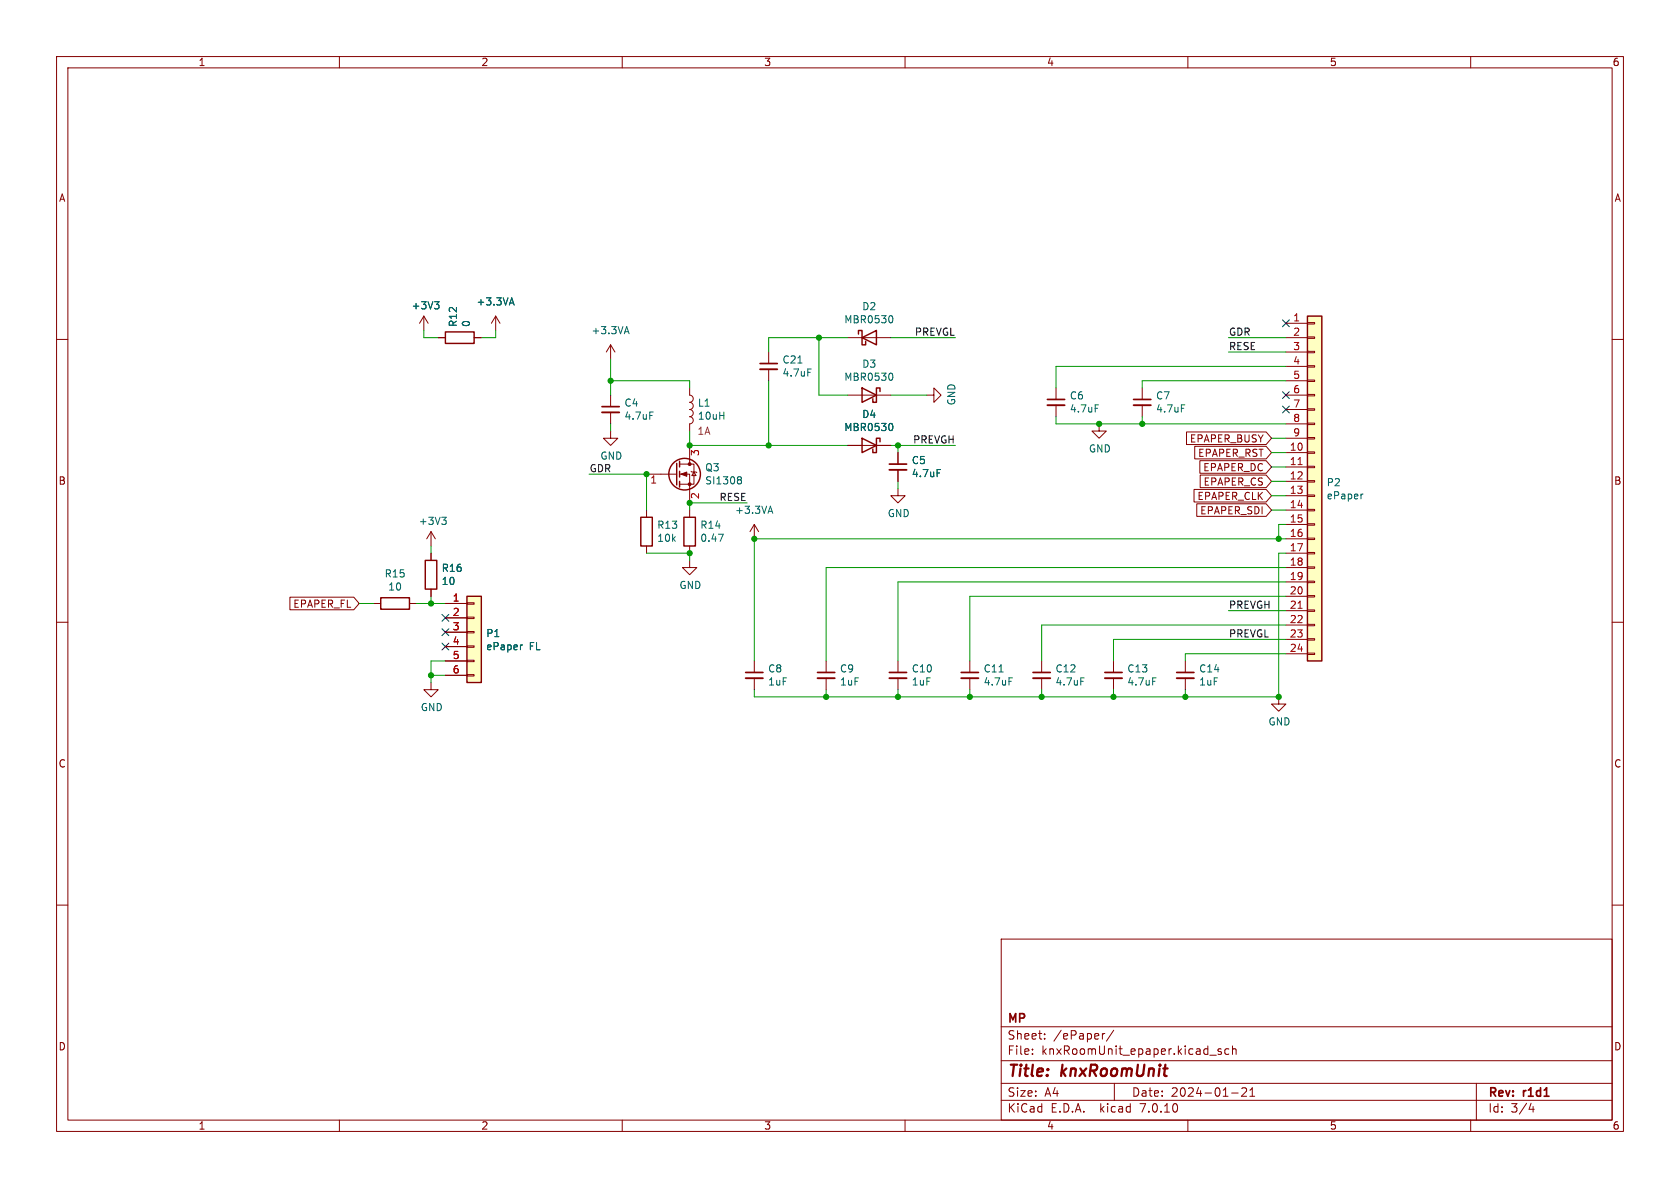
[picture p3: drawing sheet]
<svg xmlns="http://www.w3.org/2000/svg" width="297mm" height="210mm" viewBox="0 0 297 210" stroke-linecap="round" stroke-linejoin="round" font-family="sans-serif">
<g fill="none" stroke="#840000" stroke-width=".18">
<path d="M10 10h277v190h-277zM12 12h273v186h-273zM60 10v2M110 10v2M160 10v2M210 10v2M260 10v2M10 60h2M74.9 55.9l-.7 1.3M74.9 55.9v2.5M74.9 55.9l.8 1.3M77.5 59.7h1.2"/>
<path d="M83.8 59.7h1.3M87.6 55.9l-.7 1.3M87.6 55.9v2.5M87.6 55.9l.8 1.3M149.9 59.7h7.6M227.3 57.2h3.8M227.3 59.7h3.8M231.1 59.6h1.3v.2h-1.3zM231.1 57h1.3v.3h-1.3zM285 60h2M107.9 76.2v1.3h1.3l-1.3 1.2-1.2-1.2h1.2M107.9 61l-.7 1.2"/>
<path d="M107.9 61v2.5M107.9 69.9v2M107.9 72.9v2M107.9 61l.8 1.2M121.9 68.6v1.3a.64 .64 0 0 1 .7 .6 .64 .64 0 0 1-.7 .6 .64 .64 0 0 1 .7 .7 .64 .64 0 0 1-.7 .6 .64 .64 0 0 1 .7 .6 .64 .64 0 0 1-.7 .7 .64 .64 0 0 1 .7 .6 .64 .64 0 0 1-.7 .6v1.3M121.9 78.7v3.3M135.9 62.2v2.1M135.9 65.3v2M149.9 69.9h7.6M149.9 78.7h7.6M163.8 69.9h1.3v-1.3l1.3 1.3-1.3 1.2v-1.2M186.7 68.6v2"/>
<path d="M186.7 71.6v2.1M194.3 74.9v1.3h1.3l-1.3 1.3-1.3-1.3h1.3M201.9 68.6v2M201.9 71.6v2.1M209.8 76.4h14l1 1.1-1 1.1h-14zM211.2 78.9h12.6l1 1.1-1 1.1h-12.6zM227.3 62.2h3.8M227.3 64.8h3.8M227.3 67.3h3.8M227.3 69.9h3.8M227.3 72.4h3.8M227.3 74.9h3.8"/>
<path d="M227.3 77.5h3.8M231.1 79.9h1.3v.2h-1.3zM231.1 77.3h1.3v.3h-1.3zM231.1 74.8h1.3v.3h-1.3zM231.1 72.3h1.3v.2h-1.3zM231.1 69.7h1.3v.3h-1.3zM231.1 67.2h1.3v.2h-1.3zM231.1 64.6h1.3v.3h-1.3zM231.1 62.1h1.3v.3h-1.3zM76.2 94l-.8 1.3M76.2 94v2.5M76.2 97.8v1.3"/>
<path d="M76.2 94l.8 1.3M114.3 83.8h5.3M114.3 90.2v1.2M114.3 96.5v1.3M120.1 83.8h1.8v5.1M120.1 82h2.6v3.6h-2.6M121.9 99.1v1.2h1.3l-1.3 1.3-1.3-1.3h1.3M121.9 90.2v1.2M121.9 96.5v1.3M122.2 83.3l.1 .1h.8l.1 .2M122.7 83.4l.4 .7h-.8zM133.3 92.7l-.7 1.3"/>
<path d="M133.3 92.7v2.6M133.3 92.7l.8 1.3M158.7 86.4v1.2h1.3l-1.3 1.3-1.2-1.3h1.2M158.7 80v2M158.7 83.1v2M211.1 86.5h12.7l1 1.1-1 1.1h-12.7zM211.6 89.1h12.2l1 1.1-1 1.1h-12.2zM212.1 81.4h11.7l1 1.2-1 1.1h-11.7zM212.2 84h11.6l1 1.1-1 1.1h-11.6zM227.3 80h3.8M227.3 82.6h3.8M227.3 85.1h3.8"/>
<path d="M227.3 87.6h3.8M227.3 90.2h3.8M227.3 92.7h3.8M227.3 95.3h3.8M227.3 97.8h3.8M231.1 97.7h1.3v.2h-1.3zM231.1 95.1h1.3v.3h-1.3zM231.1 92.6h1.3v.2h-1.3zM231.1 90h1.3v.3h-1.3zM231.1 87.5h1.3v.3h-1.3zM231.1 85h1.3v.2h-1.3zM231.1 82.4h1.3v.3h-1.3z"/>
<path d="M10 110h2M51.3 105.6h11.2l1 1.1-1 1.1h-11.2zM66 106.7h1.3M72.4 106.7h1.3M76.2 104.1v1.3M78.7 106.7h3.8M78.7 109.2h3.8M78.7 111.8h3.8M78.7 114.3h3.8M78.7 116.8h3.8M78.7 119.4h3.8M82.5 119.3h1.3v.2h-1.3z"/>
<path d="M82.5 116.7h1.3v.3h-1.3zM82.5 114.2h1.3v.2h-1.3zM82.5 111.6h1.3v.3h-1.3zM82.5 109.1h1.3v.2h-1.3zM82.5 106.6h1.3v.2h-1.3zM133.3 116.8v2.1M133.3 119.9v2M146 116.8v2.1M146 119.9v2M158.7 116.8v2.1M158.7 119.9v2M171.4 116.8v2.1"/>
<path d="M171.4 119.9v2M184.1 116.8v2.1M184.1 119.9v2M196.8 116.8v2.1M196.8 119.9v2M209.5 116.8v2.1M209.5 119.9v2M227.3 100.3h3.8M227.3 102.9h3.8M227.3 105.4h3.8M227.3 108h3.8M227.3 110.5h3.8"/>
<path d="M227.3 113h3.8M227.3 115.6h3.8M231.1 115.4h1.3v.3h-1.3zM231.1 112.9h1.3v.3h-1.3zM231.1 110.4h1.3v.2h-1.3zM231.1 107.8h1.3v.3h-1.3zM231.1 105.3h1.3v.2h-1.3zM231.1 102.7h1.3v.3h-1.3zM231.1 100.2h1.3v.3h-1.3zM285 110h2M76.2 120.7v1.2h1.3l-1.3 1.3-1.3-1.3h1.3M226.1 123.2v1.3h1.2l-1.2 1.2-1.3-1.2h1.3"/>
<path d="M10 160h2M285 160h2M177 166h108v32h-108zM60 198v2M110 198v2M160 198v2M177 194.5h108M177 191.5h108M177 187.5h108M177 181.5h108M182.5 186.3v.1M182.5 185.5v.1"/>
<path d="M184.7 183.6v.1M184.7 182.8v.1M195.3 182.7l-.3 .1-.1 .2M196.9 182.1l-1.3 2M197 191.5v3M210 198v2M213.9 186.5h1.1M215.9 185.5l-.4-.1-.2 .2 .1 .2 .5 .2v.3h-.6M217.2 185.5l-.4-.1-.3 .3v.4l.2 .2h.5M217.7 193.2h1.2M217.9 185.5l.2-.1 .4 .1v.9M217.9 184.9v1.5"/>
<path d="M219.5 192.4l.6-.1 .2 .1 .1 .3-.9 1.1h.9M221 193.8h.8M221 192.7l.4-.4v1.5M260 198v2M261 191.5v6.5M270.7 195l-.4 1.1h.9M271 195.6v1"/>
</g>
<g fill="#ffffc2" stroke="#ffffc2" stroke-width=".18">
<path d="M231.1 55.9h2.6v60.9h-2.6z"/>
<path d="M82.5 105.4h2.6v15.3h-2.6z"/>
</g>
<g fill="none" stroke="#840000" stroke-width=".25">
<path d="M78.7 58.7h5.1v2h-5.1zM151.8 59.1v-.7h.6v2.6h.6v-.7M152.4 59.7l2.5-1.3v2.6zM231.1 55.9h2.6v60.9h-2.6zM152.4 77.5l2.5 1.2-2.5 1.3zM152.4 68.6l2.5 1.3-2.5 1.2zM155.6 78.1v-.6h-.7v2.5h-.6v-.6M155.6 69.2v-.6h-.7v2.5h-.6v-.6M75.2 99.1h2v5h-2zM113.3 91.4h2v5.1h-2zM119.6 81.9v3.8M120.1 81.5v1.1"/>
<path d="M120.1 83.3v1M120.1 85.1v1M120.9 91.4h2v5.1h-2zM67.3 105.7h5.1v2h-5.1zM82.5 105.4h2.6v15.3h-2.6z"/>
<circle cx="121" cy="83.8" r="2.79"/>
</g>
<path d="M229.5 82.1h.7M229.5 107.5h.7" fill="none" stroke="#a90000" stroke-width=".18"/>
<g fill="none" stroke="#006464" stroke-width=".18">
<path d="M76.8 53.3h.8l-.4 .5M77.4 53.8l.2 .3v.3l-.2 .2M90.2 53.6h.6M90.5 52.6l.4 1.3M110.5 58.6h.6M110.8 57.7l.4 1.3M157.5 55.8a.79 .79 0 0 1 0 1.3M114.9 72.8h.6M141.1 64.2h.7M142.8 65.2h.6M157.5 74.8a.79 .79 0 0 1 0 1.3M157.5 66a.79 .79 0 0 1 0 1.2"/>
<path d="M193.6 71.6h.6M208.9 71.6h.6M78.1 91.4h.8l-.4 .5M78.6 91.9l.3 .3v.3l-.3 .2M127 94.4h.9l-.6 1.3M130.6 84.3h.2l.3 .2-.3 .3M130.6 84.8h.2M130.8 84.8l.3 .3v.2l-.1 .2h-.4M135.9 90.4h.6M136.2 89.5l.4 1.2M165.7 83h.6M241 87.3l-.3 .1"/>
<path d="M92.4 114l-.3 .1M176.6 118.8h.7M178.4 119.8h.6M191.1 119.8h.6M203.8 119.8h.6"/>
</g>
<path d="M106.4 72.9h3.1M134.4 65.3h3M185.2 71.6h3M200.4 71.6h3.1M157.2 83.1h3.1M131.8 119.9h3.1M144.5 119.9h3.1M157.2 119.9h3.1M169.9 119.9h3.1M182.6 119.9h3.1M195.3 119.9h3.1M208 119.9h3.1" fill="none" stroke="#840000" stroke-width=".33"/>
<path d="M106.4 71.9h3.1M134.4 64.3h3M185.2 70.6h3M200.4 70.6h3.1M157.2 82h3.1M131.8 118.9h3.1M144.5 118.9h3.1M157.2 118.9h3.1M169.9 118.9h3.1M182.6 118.9h3.1M195.3 118.9h3.1M208 118.9h3.1" fill="none" stroke="#840000" stroke-width=".3"/>
<g fill="#840000" stroke="#840000" stroke-width=".18">
<path d="M120.4 83.8l1-.4v.8z"/>
<circle cx="121.9" cy="85.6" r=".25"/>
<circle cx="121.9" cy="82" r=".25"/>
</g>
<g fill="none" stroke="#009600" stroke-width=".18">
<path d="M74.9 58.4v1.3h2.6M87.6 58.4v1.3h-2.5M144.8 59.7v10.2h5.1M149.9 59.7h-14v2.5M157.5 59.7h11.4M217.2 59.7h10.1M107.9 67.3h14v1.3M107.9 63.5v6.4M107.9 74.9v1.3M121.9 76.2v2.5h28M135.9 67.3v11.4M157.5 78.7h11.4"/>
<path d="M157.5 69.9h6.3M158.7 78.7v1.3M186.7 73.7v1.2h40.6M201.9 73.7v1.2M217.2 62.2h10.1M224.8 77.5h2.5M227.3 67.3h-25.4v1.3M227.3 64.8h-40.6v3.8M76.2 96.5v1.3M104.1 83.8h10.2v6.4M114.3 97.8h7.6v1.3M132.1 88.9h-10.2v1.3"/>
<path d="M158.7 85.1v1.3M224.8 90.2h2.5M224.8 87.6h2.5M224.8 80h2.5M224.8 85.1h2.5M224.8 82.6h2.5M227.3 97.8h-1.2v25.4h-92.8v-1.3M227.3 92.7h-1.2v2.6M227.3 95.3h-94v21.5M63.5 106.7h2.5M73.7 106.7h5M76.2 105.4v1.3"/>
<path d="M76.2 119.4h2.5M78.7 116.8h-2.5v3.9M217.2 108h10.1M227.3 115.6h-17.8v1.2M227.3 102.9h-68.6v13.9M227.3 105.4h-55.9v11.4M227.3 110.5h-43.2v6.3M227.3 100.3h-81.3v16.5M227.3 113h-30.5v3.8M146 121.9v1.3M158.7 121.9v1.3M171.4 121.9v1.3"/>
<path d="M184.1 121.9v1.3M196.8 121.9v1.3M209.5 121.9v1.3"/>
</g>
<path d="M226.7 56.5l1.2 1.3M227.9 56.5l-1.2 1.3M226.7 69.2l1.2 1.3M226.7 71.8l1.2 1.2M227.9 69.2l-1.2 1.3M227.9 71.8l-1.2 1.2M78.1 108.6l1.2 1.2M78.1 111.2l1.2 1.2M78.1 113.7l1.2 1.2M79.3 108.6l-1.2 1.2M79.3 111.2l-1.2 1.2M79.3 113.7l-1.2 1.2" fill="none" stroke="#000084" stroke-width=".18"/>
<g fill="#009600" stroke="#009600" stroke-width=".18">
<circle cx="121.9" cy="78.7" r=".46"/>
<circle cx="135.9" cy="78.7" r=".46"/>
<circle cx="121.9" cy="88.9" r=".46"/>
<circle cx="114.3" cy="83.8" r=".46"/>
<circle cx="107.9" cy="67.3" r=".46"/>
<circle cx="133.3" cy="95.3" r=".46"/>
<circle cx="226.1" cy="95.3" r=".46"/>
<circle cx="209.5" cy="123.2" r=".46"/>
<circle cx="201.9" cy="74.9" r=".46"/>
<circle cx="226.1" cy="123.2" r=".46"/>
<circle cx="158.7" cy="123.2" r=".46"/>
<circle cx="171.4" cy="123.2" r=".46"/>
<circle cx="158.7" cy="78.7" r=".46"/>
<circle cx="144.8" cy="59.7" r=".46"/>
<circle cx="146" cy="123.2" r=".46"/>
<circle cx="184.1" cy="123.2" r=".46"/>
<circle cx="196.8" cy="123.2" r=".46"/>
<circle cx="194.3" cy="74.9" r=".46"/>
<circle cx="121.9" cy="97.8" r=".46"/>
<circle cx="76.2" cy="119.4" r=".46"/>
<circle cx="76.2" cy="106.7" r=".46"/>
</g>
<g font-size="2.8" fill="#840000">
<text x="178" y="190.9">Title:</text>
<text x="187.7" y="190.9">knxRoomUnit</text>
</g>
<g font-size="2.1" fill="#840000">
<text x="178" y="184">Sheet:</text>
<text x="178" y="181.2">MP</text>
<text x="186.2" y="184">/ePaper/</text>
<text x="178" y="186.7">File:</text>
<text x="184.1" y="186.7">knxRoomUnit_epaper.kicad_sch</text>
<text x="178" y="196.9">KiCad</text>
<text x="178" y="194.1">Size:</text>
<text x="184.7" y="194.1">A4</text>
<text x="185.7" y="196.9">E.D.A.</text>
<text x="194.6" y="196.9">kicad</text>
<text x="200" y="194.1">Date:</text>
<text x="201.8" y="196.9">7.0.10</text>
<text x="207" y="194.1">2024-01-21</text>
<text x="263" y="194.3">Rev:</text>
<text x="263" y="196.9">Id:</text>
<text x="267.1" y="196.9">3/4</text>
<text x="269.4" y="194.3">r1d1</text>
</g>
<g font-size="1.8" fill="#840000">
<text x="35" y="11.9">1</text>
<text x="85" y="11.9">2</text>
<text x="135" y="11.9">3</text>
<text x="185" y="11.9">4</text>
<text x="235" y="11.9">5</text>
<text x="285" y="11.9">6</text>
<text x="10.3" y="35.9">A</text>
<text x="285.3" y="35.9">A</text>
<text x="210.3" y="78.4">EPAPER_BUSY</text>
<text x="211.7" y="81">EPAPER_RST</text>
<text x="212.6" y="83.5">EPAPER_DC</text>
<text x="10.3" y="85.9">B</text>
<text x="211.6" y="88.6">EPAPER_CLK</text>
<text x="212.7" y="86">EPAPER_CS</text>
<text x="285.3" y="85.9">B</text>
<text x="212.1" y="91.1">EPAPER_SDI</text>
<text x="51.7" y="107.6">EPAPER_FL</text>
<text x="10.3" y="135.9">C</text>
<text x="285.3" y="135.9">C</text>
<text x="10.3" y="185.9">D</text>
<text x="285.3" y="185.9">D</text>
<text x="35" y="199.9">1</text>
<text x="85" y="199.9">2</text>
<text x="135" y="199.9">3</text>
<text x="185" y="199.9">4</text>
<text x="235" y="199.9">5</text>
<text x="285" y="199.9">6</text>
</g>
<g font-size="1.8" fill="#006464">
<text x="72.7" y="54.9">+3V3</text>
<text x="81" y="57.9" transform="rotate(-90 81 57.9)">R12</text>
<text x="83.3" y="57.9" transform="rotate(-90 83.3 57.9)">0</text>
<text x="84.1" y="54.2">+3.3VA</text>
<text x="104.5" y="59.3">+3.3VA</text>
<text x="149.2" y="57.4">MBR0530</text>
<text x="152.3" y="55">D2</text>
<text x="138.2" y="64.5">C21</text>
<text x="152.3" y="65.2">D3</text>
<text x="138.2" y="66.8">4.7uF</text>
<text x="149.2" y="67.5">MBR0530</text>
<text x="169.1" y="71.8" transform="rotate(-90 169.1 71.8)">GND</text>
<text x="189" y="70.8">C6</text>
<text x="204.3" y="70.8">C7</text>
<text x="110.3" y="72.1">C4</text>
<text x="110.3" y="74.4">4.7uF</text>
<text x="123.3" y="74.4">10uH</text>
<text x="123.3" y="72.1">L1</text>
<text x="149.2" y="76.4">MBR0530</text>
<text x="152.3" y="74.1">D4</text>
<text x="189" y="73.1">4.7uF</text>
<text x="204.3" y="73.1">4.7uF</text>
<text x="106" y="81.5">GND</text>
<text x="124.6" y="83.5">Q3</text>
<text x="161.1" y="82.2">C5</text>
<text x="192.4" y="80.2">GND</text>
<text x="124.6" y="85.8">SI1308</text>
<text x="161.1" y="84.6">4.7uF</text>
<text x="234.5" y="86.2">P2</text>
<text x="234.5" y="88.5">ePaper</text>
<text x="73.9" y="93">+3V3</text>
<text x="116.1" y="96">10k</text>
<text x="116.1" y="93.7">R13</text>
<text x="123.7" y="96">0.47</text>
<text x="123.7" y="93.7">R14</text>
<text x="129.9" y="91">+3.3VA</text>
<text x="156.8" y="91.6">GND</text>
<text x="78" y="101.3">R16</text>
<text x="67.9" y="102.3">R15</text>
<text x="68.5" y="104.6">10</text>
<text x="78" y="103.6">10</text>
<text x="120" y="104.3">GND</text>
<text x="85.9" y="112.8">P1</text>
<text x="85.9" y="115.1">ePaper</text>
<text x="93.6" y="115.1">FL</text>
<text x="135.7" y="119.1">C8</text>
<text x="148.4" y="119.1">C9</text>
<text x="161.1" y="119.1">C10</text>
<text x="173.8" y="119.1">C11</text>
<text x="186.5" y="119.1">C12</text>
<text x="199.2" y="119.1">C13</text>
<text x="211.9" y="119.1">C14</text>
<text x="74.3" y="125.9">GND</text>
<text x="135.7" y="121.4">1uF</text>
<text x="148.4" y="121.4">1uF</text>
<text x="161.1" y="121.4">1uF</text>
<text x="173.8" y="121.4">4.7uF</text>
<text x="186.5" y="121.4">4.7uF</text>
<text x="199.2" y="121.4">4.7uF</text>
<text x="211.9" y="121.4">1uF</text>
<text x="224.2" y="128.4">GND</text>
</g>
<g font-size="1.8" fill="#0f0f0f">
<text x="161.6" y="59.4">PREVGL</text>
<text x="217.2" y="59.4">GDR</text>
<text x="217.2" y="62">RESE</text>
<text x="104.1" y="83.6">GDR</text>
<text x="161.3" y="78.5">PREVGH</text>
<text x="127.1" y="88.6">RESE</text>
<text x="217.2" y="107.7">PREVGH</text>
<text x="217.2" y="112.8">PREVGL</text>
</g>
<g font-size="1.8" fill="#a90000">
<text x="228.5" y="56.9">1</text>
<text x="228.5" y="59.4">2</text>
<text x="228.5" y="62">3</text>
<text x="228.5" y="64.5">4</text>
<text x="228.5" y="67.1">5</text>
<text x="228.5" y="69.6">6</text>
<text x="228.5" y="72.1">7</text>
<text x="228.5" y="74.7">8</text>
<text x="228.5" y="77.2">9</text>
<text x="123.9" y="80.7" transform="rotate(-90 123.9 80.7)">3</text>
<text x="227.9" y="79.8">10</text>
<text x="227.9" y="82.3">11</text>
<text x="114.9" y="85.8">1</text>
<text x="123.9" y="88.3" transform="rotate(-90 123.9 88.3)">2</text>
<text x="227.9" y="84.8">12</text>
<text x="227.9" y="87.4">13</text>
<text x="227.9" y="89.9">14</text>
<text x="227.9" y="92.5">15</text>
<text x="227.9" y="95">16</text>
<text x="227.9" y="97.5">17</text>
<text x="227.9" y="100.1">18</text>
<text x="79.9" y="106.4">1</text>
<text x="227.9" y="102.6">19</text>
<text x="227.9" y="105.2">20</text>
<text x="227.9" y="107.7">21</text>
<text x="79.9" y="109">2</text>
<text x="79.9" y="111.5">3</text>
<text x="227.9" y="110.2">22</text>
<text x="227.9" y="112.8">23</text>
<text x="79.9" y="114">4</text>
<text x="79.9" y="116.6">5</text>
<text x="79.9" y="119.1">6</text>
<text x="227.9" y="115.3">24</text>
</g>
<text font-size="1.8" fill="#840084" x="123.2" y="77.1">1A</text>
</svg>
